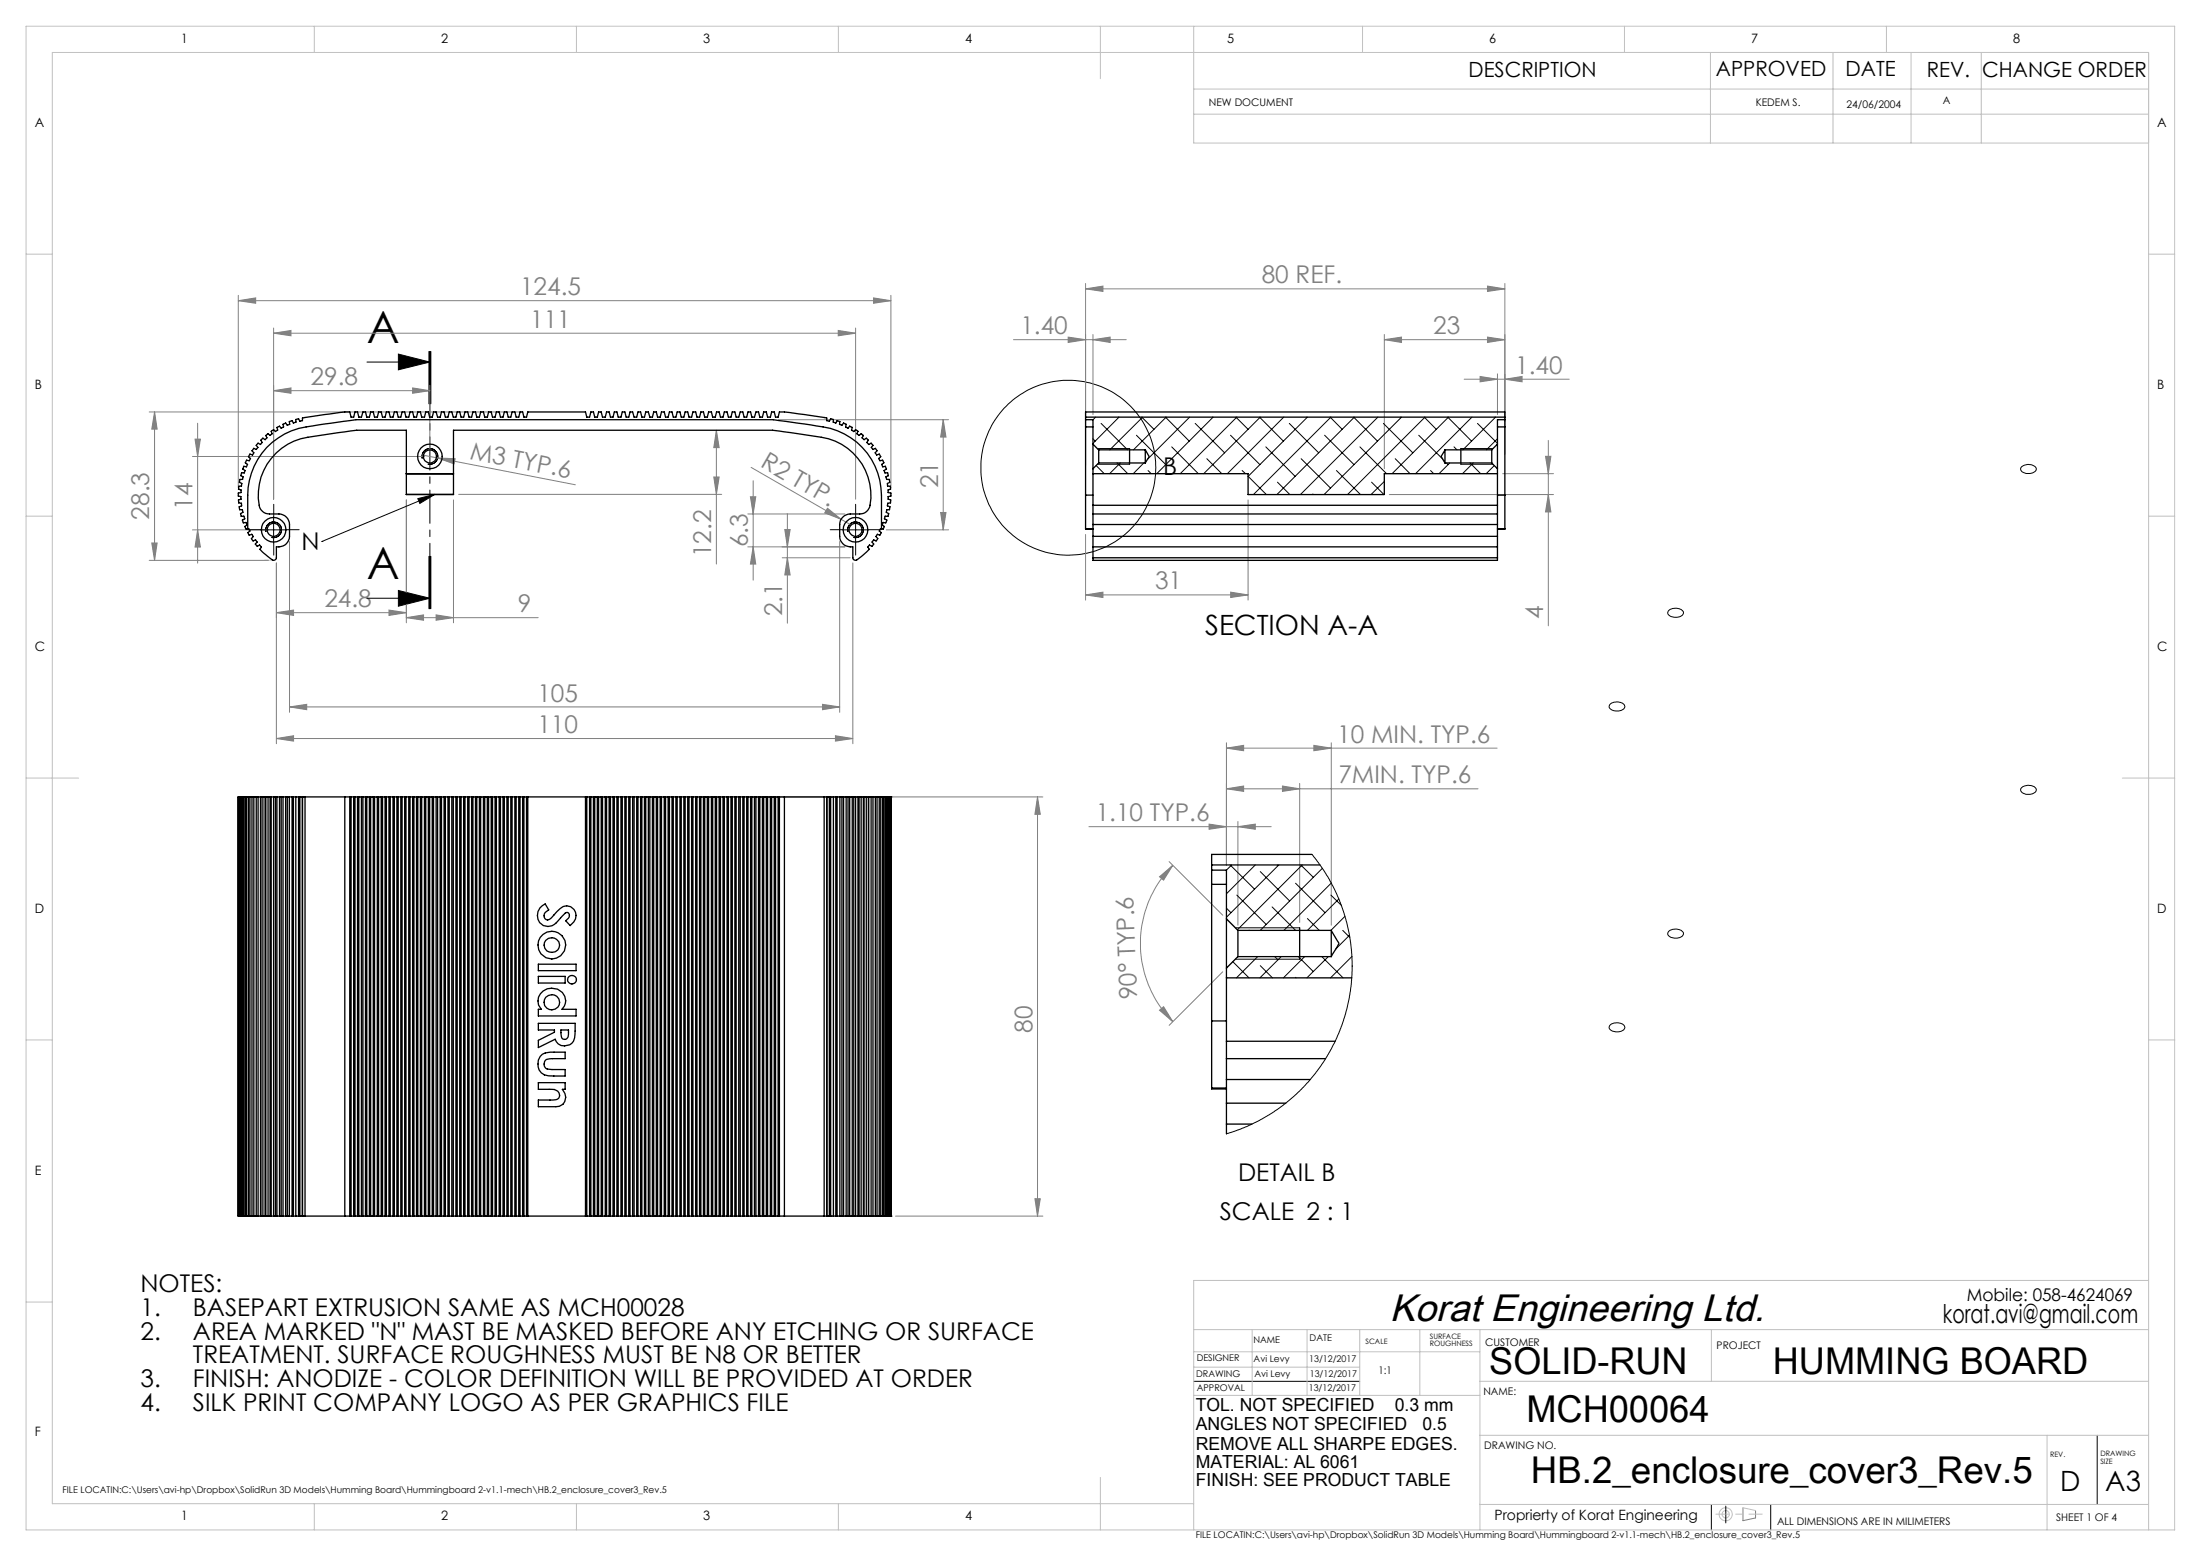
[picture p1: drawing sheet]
<svg xmlns="http://www.w3.org/2000/svg" width="420mm" height="297mm" viewBox="0 0 420 297" stroke-linecap="round" stroke-linejoin="round" font-family="sans-serif">
<g fill="none" stroke="#000" stroke-width=".19">
<path d="M70 69.1h12M76 67.6l6 1.5-6 1.5zM81.9 67.1v10M82 67.1v10M82.2 67.1v10M52.2 98.6v5M79.7 95.2l3.3-.8-2.9 1.7zM80.6 87.5a1.51 1.51 0 0 1 1.3-1.9 1.51 1.51 0 0 1 1.6 1.7 1.51 1.51 0 0 1-1.9 1.3M83 94.4l-21.6 9M163.3 98.6v5M209.4 88.6h6.1M209.4 85.6h6.1"/>
<path d="M278.8 88.6h6.1M278.8 85.6h6.1M385.7 89.1a1.99 1.99 0 0 1 2.8 .3 1.29 1.29 0 0 1-1.6 1l-.5-.1a.74 .74 0 0 1-.7-1.2zM49.7 101.1h5M50.8 101.5a1.5 1.5 0 0 1 1.3-1.9 1.5 1.5 0 0 1 1.6 1.7 1.5 1.5 0 0 1-1.9 1.3M61.4 103.4h.1M70 114.2h12M76 112.7l6 1.5-6 1.5zM81.9 106.2v10M82 106.2v10M82.2 106.2v10zM160.8 101.1h5"/>
<path d="M161.8 101.5a1.5 1.5 0 0 1 1.3-1.9 1.5 1.5 0 0 1 1.7 1.7 1.5 1.5 0 0 1-1.9 1.3M318.5 116.5a1.95 1.95 0 0 1 2.7 .3 1.44 1.44 0 0 1-2 1l-.6-.3a.59 .59 0 0 1-.1-1zM307.3 134.4a1.91 1.91 0 0 1 2.7 .3 1.08 1.08 0 0 1-1.3 1h-.7l-.6-.3a.59 .59 0 0 1-.1-1zM385.8 150.3a2.09 2.09 0 0 1 2.7 .2 1.02 1.02 0 0 1-1.3 1.1 1.22 1.22 0 0 1-1.6-1zM235.7 177.1h12.3M318.4 177.8a1.94 1.94 0 0 1 2.8 .3 1.44 1.44 0 0 1-2 .9l-.5-.1a.64 .64 0 0 1-.3-1.1zM235.7 183.1h12.3M307.3 195.6a1.91 1.91 0 0 1 2.7 .4 1.08 1.08 0 0 1-1.3 1l-1.3-.3a.59 .59 0 0 1-.1-1.1zM227.8 263.7h31.7M400.2 274v13.2M326.6 287.2v4.8M329.3 287.5v3.2"/>
<path d="M337.9 287.2v4.8"/>
<circle cx="203.9" cy="89.3" r="16.7"/>
</g>
<g fill="none" stroke="#808080" stroke-width=".19">
<path d="M45.5 57.4l3.3-.5v1zM45.5 56.4v36.7M45.5 57.4h124.5M166.7 56.9l3.3 .5-3.3 .5zM170 56.4v36.7M207.2 55.1l3.3-.5v1zM207.2 54.1v34.7M207.2 55.1h80M283.8 54.6l3.4 .5-3.4 .5zM287.2 54.1v32.7M28.5 78.6h71.2M29.5 78.6v28.4"/>
<path d="M29.5 78.6l.5 3.3h-1zM52.2 63.6l3.3-.5v1zM52.2 74.6l3.3-.6v1.1zM52.2 62.6v32.7M52.2 63.6h111.1M52.2 74.6h29.8M78.7 74l3.3 .6-3.3 .5zM82 73.6v12.5M159.9 63.1l3.4 .5-3.4 .5zM163.3 62.6v32.7M193.4 64.8h21.5M203.8 64.3l3.4 .5-3.4 .6z"/>
<path d="M208.6 64.8l3.2-.5v1.1zM208.6 63.8v15.3M264.2 64.8l3.2-.5v1.1zM264.2 63.8v25.7M264.2 64.8h23M279.4 72.4h20M282.4 71.9l3.4 .5-3.4 .5zM283.8 64.3l3.4 .5-3.4 .6zM285.8 71.4v7.7M287.2 72.4l3.2-.5v1zM36.7 87.1h44.3M37.2 83.8h1l-.5 3.3z"/>
<path d="M37.7 80.8v26.7M77.5 95.4v23.5M80.6 86.9l29.2 5.6M83.5 87.4l3.4 .2-.3 .9zM86.5 95.4v23.5M87.5 94.4h50.2M136.2 91h1l-.5 3.4zM136.7 82.1l.5 3.3h-1zM136.7 82.1v25.6M142.7 98.1h18.5M143.2 94.8h1l-.5 3.3zM143.3 89.2l17.2 9.9"/>
<path d="M143.7 91.8v18.9M148.6 80.1h32.4M150.2 98v21M157.9 97l2.6 2.1-3.1-1.2zM160.5 99.1l1.7 1M179.5 97.8h1l-.5 3.3zM180 80.1v21M180 80.1l.5 3.3h-1zM238.2 95.4v19.1M265.1 94.4h31.3M286.7 90.4h9.7M294.9 87.1h1l-.4 3.3z"/>
<path d="M295.5 94.4l.4 3.3h-1zM295.5 84.1v35.3M28.5 107h22.7M29 103.6h1l-.5 3.4zM36.7 101.1h14.5M37.7 101.1l.5 3.3h-1zM52.7 116.9l3.3-.5v1.1zM52.7 116.9h24.8M52.7 107.5v34.5M55.2 103.4v32.6M74.2 116.4l3.3 .5-3.3 .6zM77.5 117.9l3.3-.5v1z"/>
<path d="M77.5 117.9h25.2M83.2 117.4l3.3 .5-3.3 .5zM142.7 104.4h18.5M143.7 104.4l.5 3.3h-1zM149.3 106.5h12.9M149.8 101.1h1l-.6 3.3zM150.2 106.5l.6 3.2h-1zM160.2 103.4v32.6M162.7 107.5v34.5M169.1 101.1h11.9M207.2 113.6l3.3-.6v1zM207.2 102v12.5"/>
<path d="M207.2 113.6h31M234.8 113l3.4 .6-3.4 .4zM55.2 134.9l3.3-.5v1.1zM55.2 134.9h105M157 134.4l3.2 .5-3.2 .6zM52.7 141l3.3-.6v1.1zM52.7 141h110M142.7 152.1h56.3M159.4 140.4l3.3 .6-3.3 .5zM198 152.1l.5 3.3h-1zM198 152.1v80M207.8 157.8h34.8"/>
<path d="M230.7 157.3l3.3 .5-3.3 .5zM234 150.6l3.3-.6v1.1zM234 142.8l3.3-.5v1zM234 141.8v23.3M234 150.6h48M234 142.8h51.7M236.2 157.8l3.3-.5v1zM236.2 156.8v19.8M244.7 150l3.3 .6-3.3 .5zM248 149.5v26.6M250.7 142.3l3.3 .5-3.3 .5zM254 141.8v34.8"/>
<path d="M221.3 167.4l2.5-2.2-1.8 2.8zM223.1 164.5l10.2 10.2M223.8 165.2a21.1 21.1 0 0 0 0 29.8M221.3 192.8l.7-.6 1.8 2.8zM233.3 185.5l-10.2 10.2M170.9 232.1h28.1M197.5 228.8h1l-.5 3.3zM332.6 287.8v2.5l2.4-.6v-1.4"/>
</g>
<g fill="none" stroke="#c0c0c0" stroke-width=".19">
<path d="M5 5h410v287h-410zM60 5v5M110 5v5M160 5v5M210 5v10M227.8 5v22.3h182.2M227.8 17h182.2M260 5v5M310 5v5M326.4 10v17.3M349.8 10v17.3M360 5v5"/>
<path d="M364.7 10v17.3M378.1 10v17.3M227.8 21.8h182.2M5 48.5h5M410 48.5h5M5 98.5h5M410 98.5h5M5 148.5h10M405 148.5h10M5 198.5h5M410 198.5h5M5 248.5h5"/>
<path d="M227.8 253.8h182.2M227.8 258h54.6M238.9 253.8v12.5M249.4 253.8v12.5M259.5 253.8v12.5M270.9 253.8v12.5M282.4 253.8v38.2M326.6 253.8v9.9M410 244.4h-182.2v47.6M227.8 260.9h31.7M227.8 266.3h54.6M282.4 263.7h127.6"/>
<path d="M282.4 274h127.6M390.6 274v18M60 287v5M110 287v5M160 287v5M210 282v10M227.8 287h-217.8v-277h400v282M282.4 287.2h127.6M332.6 287.8l2.4 .5"/>
<circle cx="329.3" cy="289" r="1.24"/>
<circle cx="329.3" cy="289" r=".69"/>
</g>
<path d="M82 67.1v49.1" fill="none" stroke="#000" stroke-width=".19" stroke-dasharray="6.3 1.3 1.3 1.3" stroke-dashoffset="4"/>
<path d="M327.4 289h8.9" fill="none" stroke="#c0c0c0" stroke-width=".19" stroke-dasharray="15.2 1.3 1.3 1.3" stroke-dashoffset="12.7"/>
<path d="M52.3 106.9h-1.8M236.2 177.6l-2.2-2.2M236.2 182.6l-2.2 2.2" fill="none" stroke="#c0c0c0" stroke-width=".19" stroke-dasharray="15.2 1.3 1.3 1.3"/>
<path d="M52.2 98.6v-2.3M163.3 98.6v-2.3M49.7 101.1h-2.3M52.2 103.6v2.4M54.7 101.1h2.4M160.8 101.1h-2.4M163.3 103.6v2.4M165.8 101.1h2.3" fill="none" stroke="#000" stroke-width=".19" stroke-dasharray="15.2 1.3 1.3 1.3"/>
<path d="M215.5 85.6v3M278.8 85.6v3M248 177.1v6" fill="none" stroke="#000" stroke-width=".25"/>
<path d="M76 67.6l6 1.5-6 1.5zM76 112.7l6 1.5-6 1.5z" fill="#000"/>
<g fill="#808080">
<path d="M157.9 97l2.6 2.1-3.1-1.2z"/>
<path d="M83.5 87.4l3.4 .2-.3 .9z"/>
<path d="M221.3 167.4l2.5-2.2-1.8 2.8zM221.3 192.8l.7-.6 1.8 2.8z"/>
<path d="M283.8 64.3l3.4 .5-3.4 .6zM264.2 64.8l3.2-.5v1.1zM234.8 113l3.4 .6-3.4 .4zM207.2 113.6l3.3-.6v1z"/>
<path d="M166.7 56.9l3.3 .5-3.3 .5zM45.5 57.4l3.3-.5v1zM159.9 63.1l3.4 .5-3.4 .5zM52.2 63.6l3.3-.5v1zM159.4 140.4l3.3 .6-3.3 .5zM52.7 141l3.3-.6v1.1zM157 134.4l3.2 .5-3.2 .6zM55.2 134.9l3.3-.5v1.1zM78.7 74l3.3 .6-3.3 .5zM52.2 74.6l3.3-.6v1.1zM283.8 54.6l3.4 .5-3.4 .5zM207.2 55.1l3.3-.5v1z"/>
<path d="M230.7 157.3l3.3 .5-3.3 .5zM236.2 157.8l3.3-.5v1zM234 150.6l3.3-.6v1.1zM244.7 150l3.3 .6-3.3 .5zM234 142.8l3.3-.5v1zM250.7 142.3l3.3 .5-3.3 .5z"/>
<path d="M52.7 116.9l3.3-.5v1.1zM74.2 116.4l3.3 .5-3.3 .6z"/>
<path d="M77.5 117.9l3.3-.5v1zM83.2 117.4l3.3 .5-3.3 .5z"/>
<path d="M136.2 91h1l-.5 3.4zM136.7 82.1l.5 3.3h-1z"/>
<path d="M150.2 106.5l.6 3.2h-1zM149.8 101.1h1l-.6 3.3z"/>
<path d="M180 80.1l.5 3.3h-1zM179.5 97.8h1l-.5 3.3zM29.5 78.6l.5 3.3h-1zM29 103.6h1l-.5 3.4zM143.2 94.8h1l-.5 3.3zM143.7 104.4l.5 3.3h-1zM37.2 83.8h1l-.5 3.3zM37.7 101.1l.5 3.3h-1zM294.9 87.1h1l-.4 3.3zM295.5 94.4l.4 3.3h-1z"/>
<path d="M198 152.1l.5 3.3h-1zM197.5 228.8h1l-.5 3.3z"/>
<path d="M203.8 64.3l3.4 .5-3.4 .6zM208.6 64.8l3.2-.5v1.1zM282.4 71.9l3.4 .5-3.4 .5zM287.2 72.4l3.2-.5v1z"/>
</g>
<path d="M79.7 95.2l3.3-.8-2.9 1.7z" fill="#000"/>
<g fill="none" stroke="#000" stroke-width=".25">
<path d="M207.2 79.6h80M77.5 94.4v-12.3h-9.4l-7 1a13 13 0 0 0-8.4 3.4 10.9 10.9 0 0 0-3 10.6l.7 .8 .7 .2a7.1 7.1 0 0 1 2.9 .2 1.98 1.98 0 0 1 1.2 1.8v2.3a2.11 2.11 0 0 1-2.5 2v2.1a.5 .5 0 0 1-.7 .4l-2.4-2.1 .3-.4-.4-.4-.4 .3-.4-.4 .4-.4-.3-.5-.5 .3-.1-.2-.2-.3 .3-.4-.3-.4-.4 .2-.3-.5 .4-.4-.3-.4h-.1M77.5 90.4h9zM77.5 94.4h9M86.5 94.4v-12.3h60.9l7 1a13 13 0 0 1 8.4 3.4 10.7 10.7 0 0 1 3 10.6l-.7 .8-.7 .2a7.1 7.1 0 0 0-2.9 .2l-.4 .2a2.02 2.02 0 0 0-.9 1.6v2.3a2.11 2.11 0 0 0 2.5 2v2.1a.5 .5 0 0 0 .8 .4l2.4-2.1-.3-.4 .3-.4 .5 .3 .2-.3 .1-.1-.3-.4 .3-.5 .5 .3 .2-.3 .1-.2-.4-.4 .3-.4 .5 .2 .3-.5-.4-.4 .2-.4h.2M207.2 80.1v1.4M207.2 81.5v13M207.2 80.1h1.4v4.7M207.2 80.1v-1.5h80v1.5M207.2 94.5v6.5h1.4M207.2 81.5h1.4M207.2 94.5h1.4"/>
<path d="M208.6 90.4h29.6v4h25.9l.1-4h21.6M208.6 84.8l1.1 1.1M208.6 84.8v4.7M208.6 90.4v6M208.6 98.1v2M208.6 96.4v1.7M208.6 98.1h77.2M208.6 89.5v.9M208.6 96.4h77.2M209.7 85.9v2.5M209.7 88.4l-1.1 1.1M209.7 88.4h8.8"/>
<path d="M209.7 85.9h8.8M218.5 85.9l.8 1.2-.8 1.3M218.5 85.9v2.5M275.7 85.9l-.7 1.2 .7 1.3M275.7 85.9v2.5M275.7 88.4h9M275.7 85.9h9M284.7 88.4l1.1 1.1M284.7 85.9v2.5M285.8 84.8v4.7M285.8 90.4v6M285.8 98.1v2"/>
<path d="M285.8 96.4v1.7M285.8 89.5v.9M285.8 84.8l-1.1 1.1M285.8 81.5h1.4M285.8 94.5h1.4M287.2 80.1v1.4M287.2 81.5v13M287.2 80.1h-1.4v4.7M287.2 94.5v6.5h-1.4M47.3 100.9v-6.4a13.2 13.2 0 0 1 12.3-13.2l8.3-1.2h79.7l8.3 1.2a13.3 13.3 0 0 1 12.3 13.2v6.4M47.3 100.9l-.3 .1-.3-.5 .4-.3-.1-.5-.6 .1-.1-.4-.1-.1 .5-.3-.2-.5h-.5l-.1-.5 .5-.2-.2-.5h-.5l-.1-.6 .5-.1v-.5l-.6-.1v-.6l.5-.1v-.5l-.5-.1v-.6l.5-.1v-.5l-.5-.1v-.4l.1-.2h.5v-.5l-.4-.3 .1-.5h.5l.1-.5-.4-.2 .1-.5h.5l.2-.5-.5-.3 .2-.4v-.1l.5 .1 .2-.5-.4-.3 .3-.5 .5 .1 .2-.4-.4-.3 .3-.5 .5 .2 .2-.5-.3-.4 .3-.3 .5 .1 .3-.4-.3-.5 .3-.3 .5 .2 .3-.3-.2-.5 .4-.4 .4 .3 .3-.3-.2-.5 .3-.2 .2-.1 .3 .3 .4-.3-.1-.5 .1-.1 .3-.2 .4 .4 .4-.3-.2-.5 .5-.3 .4 .4 .4-.2-.1-.5 .5-.3 .3 .5 .5-.2-.1-.5 .2-.1 .3-.1 .3 .4 .5-.1-.1-.5 .5-.2 .3 .5 .5-.1 .1-.5 8-1.2h.9l.3 1h.5l.2-1h.5l.3 1h.5l.3-1h.4l.3 1h.5l.2-1h.5l.3 1h.5l.2-1h.5l.3 1h.5l.2-1h.5l.3 1h.5l.2-1h.5l.3 1h.5l.2-1h.5l.3 1h.5l.2-1h.5l.3 1h.5l.2-1h.5l.3 1h.5l.2-1h.5l.3 1h.5l.2-1h.5l.3 1h.5l.2-1h.5l.3 1h.5l.2-1h.5l.3 1h.5l.2-1h.5l.3 1h.5l.2-1h.6l.2 1h.5l.2-1h.5l.3 1h.5l.2-1h.6l.2 1h.5l.2-1h.5l.3 1h.5l.2-1h.6l.2 1h.5l.2-1h.5l.3 1h.5l.2-1h.5l.3 1h.5l.2-1h.5l.3 1h.5l.2-1h11l.3 1h.5l.2-1h.5l.3 1h.5l.2-1h.5l.3 1h.5l.2-1h.5l.3 1h.5l.2-1h.5l.3 1h.5l.2-1h.5l.3 1h.5l.2-1h.5l.3 1h.5l.2-1h.5l.3 1h.5l.2-1h.5l.3 1h.5l.2-1h.5l.3 1h.5l.2-1h.6l.2 1h.5l.2-1h.5l.3 1h.5l.2-1h.6l.2 1h.5l.2-1h.5l.3 1h.5l.2-1h.6l.2 1h.5l.2-1h.5l.3 1h.5l.2-1h.5l.3 1h.5l.2-1h.5l.3 1h.5l.2-1h.5l.3 1h.5l.2-1h.5l.3 1h.5l.3-1h.4l.3 1h.5l.2-1h.5l.3 1h.5l.3-1h.4l.3 1h.5l.2-1h.5l.3 1h.5l.2-1h.5l.3 1h.5l.2-1h1l8 1.2 .1 .5 .5 .1 .3-.5 .4 .2v.5l.5 .1 .2-.4 .6 .2-.1 .5 .5 .2 .3-.5 .4 .3v.5l.4 .2 .3-.4 .4 .2 .1 .1-.1 .5 .4 .3 .4-.4 .3 .2 .1 .1-.2 .5 .4 .3 .4-.3 .2 .1 .2 .2-.2 .5 .4 .3 .4-.3 .4 .4-.3 .5 .4 .3 .4-.2 .3 .3-.2 .5 .3 .4 .4-.2 .2 .2 .2 .2-.4 .4 .3 .5 .5-.2 .3 .5-.4 .3 .2 .4 .5-.1 .1 .2 .2 .3-.5 .3 .3 .5h.5l.2 .4-.5 .3 .2 .5h.5l.1 .5-.4 .2 .1 .5 .5 .1 .1 .5-.5 .2 .1 .5h.5v.6l-.4 .1v.5l.5 .1v.6l-.5 .1v.5l.5 .1-.1 .6-.5 .1-.1 .5 .5 .1v.5l-.6 .1-.1 .5 .5 .2-.1 .5h-.6l-.1 .5 .4 .3v.1l-.2 .4-.5-.1-.2 .5 .5 .3-.3 .5-.3-.1M207.2 100.9h1.4"/>
<path d="M208.6 102.4v2M208.6 106.5v.5h77.2v-.5M208.6 104.4h77.2M208.6 100.1v2.3M208.6 104.4v2.1M208.6 102.4h77.2M208.6 100.1h77.2M208.6 106.5h77.2M285.8 102.4v2M285.8 100.1v2.3M285.8 104.4v2.1M285.8 100.9h1.4"/>
<path d="M45.5 152.1h.1M45.5 152.1v80M45.6 152.1h.1M45.6 152.1v80M45.7 152.1h.1M45.7 152.1v80M45.8 152.1h.2M45.8 152.1v80M46 152.1h.1M46 152.1v80M46.1 152.1h.2M46.1 152.1v80"/>
<path d="M46.3 152.1h.2M46.3 152.1v80M46.5 152.1h.3M46.5 152.1v80M46.8 152.1h.3M46.8 152.1v80M47.1 152.1h.3M47.1 152.1v80M47.4 152.1h.3M47.4 152.1v80M47.7 152.1h.4M47.7 152.1v80"/>
<path d="M48.1 152.1h.3M48.1 152.1v80M48.4 152.1h.5M48.4 152.1v80M48.9 152.1h.3M48.9 152.1v80M49.2 152.1h.6M49.2 152.1v80M49.7 152.1v80M49.8 152.1h.4M49.8 152.1v80M50.2 152.1h.5"/>
<path d="M50.2 152.1v80M50.6 152.1v80M50.7 152.1h.5M50.7 152.1v80M51.2 152.1h.6M51.2 152.1v80M51.5 152.1v80M51.8 152.1h.4M51.8 152.1v80M52.2 152.1h.6M52.2 152.1v80M52.6 152.1v80"/>
<path d="M52.8 152.1h.5M52.8 152.1v80M53.3 152.1h.7M53.3 152.1v80M53.7 152.1v80M54 152.1h.5M54 152.1v80M54.5 152.1h.7M54.5 152.1v80M54.8 152.1v80M55.2 152.1h.5M55.2 152.1v80"/>
<path d="M55.7 152.1h.7M55.7 152.1v80M56 152.1v80M56.4 152.1h.6M56.4 152.1v80M57 152.1h.7M57 152.1v80M57.2 152.1v80M57.7 152.1h.5M57.7 152.1h.1M57.7 152.1v80M58.2 152.1h7.6"/>
<path d="M58.2 152.1v80M65.8 152.1h83.9M65.8 152.1v80M66.7 152.1v80M67 152.1v80M67.5 152.1v80M67.7 152.1v80M68.2 152.1v80M68.5 152.1v80M69 152.1v80M69.3 152.1v80M69.7 152.1v80"/>
<path d="M70 152.1v80M70.5 152.1v80M70.7 152.1v80M71.2 152.1v80M71.5 152.1v80M72 152.1v80M72.2 152.1v80M72.7 152.1v80M73 152.1v80M73.5 152.1v80M73.7 152.1v80M74.2 152.1v80"/>
<path d="M74.5 152.1v80M75 152.1v80M75.2 152.1v80M75.7 152.1v80M76 152.1v80M76.5 152.1v80M76.7 152.1v80M77.2 152.1v80M77.5 152.1v80M78 152.1v80M78.2 152.1v80M78.7 152.1v80"/>
<path d="M79 152.1v80M79.5 152.1v80M79.7 152.1v80M80.2 152.1v80M80.5 152.1v80M81 152.1v80M81.2 152.1v80M81.7 152.1v80M82 152.1v80M82.5 152.1v80M82.7 152.1v80M83.2 152.1v80"/>
<path d="M83.5 152.1v80M84 152.1v80M84.2 152.1v80M84.7 152.1v80M85 152.1v80M85.5 152.1v80M85.7 152.1v80M86.2 152.1v80M86.5 152.1v80M87 152.1v80M87.2 152.1v80M87.7 152.1v80"/>
<path d="M88 152.1v80M88.5 152.1v80M88.7 152.1v80M89.3 152.1v80M89.5 152.1v80M90 152.1v80M90.2 152.1v80M90.7 152.1v80M91 152.1v80M91.5 152.1v80M91.7 152.1v80M92.3 152.1v80"/>
<path d="M92.5 152.1v80M93 152.1v80M93.2 152.1v80M93.7 152.1v80M94 152.1v80M94.5 152.1v80M94.7 152.1v80M95.2 152.1v80M95.5 152.1v80M96 152.1v80M96.2 152.1v80M96.7 152.1v80"/>
<path d="M97 152.1v80M97.5 152.1v80M97.7 152.1v80M98.2 152.1v80M98.5 152.1v80M99 152.1v80M99.2 152.1v80M99.7 152.1v80M100 152.1v80M100.5 152.1v80M100.7 152.1v80M111.7 152.1v80"/>
<path d="M112 152.1v80M112.5 152.1v80M112.7 152.1v80M113.2 152.1v80M113.5 152.1v80M114 152.1v80M114.2 152.1v80M114.7 152.1v80M115 152.1v80M115.5 152.1v80M115.7 152.1v80M116.2 152.1v80"/>
<path d="M116.5 152.1v80M117 152.1v80M117.2 152.1v80M117.7 152.1v80M118 152.1v80M118.5 152.1v80M118.7 152.1v80M119.2 152.1v80M119.5 152.1v80M120 152.1v80M120.2 152.1v80M120.7 152.1v80"/>
<path d="M121 152.1v80M121.5 152.1v80M121.7 152.1v80M122.2 152.1v80M122.5 152.1v80M123 152.1v80M123.2 152.1v80M123.7 152.1v80M124 152.1v80M124.5 152.1v80M124.7 152.1v80M125.2 152.1v80"/>
<path d="M125.5 152.1v80M126 152.1v80M126.2 152.1v80M126.8 152.1v80M127 152.1v80M127.5 152.1v80M127.7 152.1v80M128.2 152.1v80M128.5 152.1v80M129 152.1v80M129.2 152.1v80M129.8 152.1v80"/>
<path d="M130 152.1v80M130.5 152.1v80M130.7 152.1v80M131.2 152.1v80M131.5 152.1v80M132 152.1v80M132.2 152.1v80M132.8 152.1v80M133 152.1v80M133.5 152.1v80M133.7 152.1v80M134.2 152.1v80"/>
<path d="M134.5 152.1v80M135 152.1v80M135.2 152.1v80M135.7 152.1v80M136 152.1v80M136.5 152.1v80M136.7 152.1v80M137.2 152.1v80M137.5 152.1v80M138 152.1v80M138.2 152.1v80M138.7 152.1v80"/>
<path d="M139 152.1v80M139.5 152.1v80M139.7 152.1v80M140.2 152.1v80M140.5 152.1v80M141 152.1v80M141.3 152.1v80M141.7 152.1v80M142 152.1v80M142.5 152.1v80M142.7 152.1v80M143.2 152.1v80"/>
<path d="M143.5 152.1v80M144 152.1v80M144.3 152.1v80M144.7 152.1v80M145 152.1v80M145.5 152.1v80M145.7 152.1v80M146.2 152.1v80M146.5 152.1v80M147 152.1v80M147.2 152.1v80M147.7 152.1v80"/>
<path d="M148 152.1v80M148.5 152.1v80M148.7 152.1v80M149.7 152.1h7.6M149.7 152.1v80M157.3 152.1h.5M157.3 152.1v80M157.8 152.1h.1M157.8 152.1v80M157.8 152.1h.7M158.3 152.1v80M158.5 152.1h.5"/>
<path d="M158.5 152.1v80M159 152.1h.7M159 152.1v80M159.5 152.1v80M159.7 152.1h.6M159.7 152.1v80M160.3 152.1h.7M160.3 152.1v80M160.7 152.1v80M161 152.1h.5M161 152.1v80M161.5 152.1h.6"/>
<path d="M161.5 152.1v80M161.8 152.1v80M162.1 152.1h.5M162.1 152.1v80M162.6 152.1h.7M162.6 152.1v80M162.9 152.1v80M163.3 152.1h.4M163.3 152.1v80M163.7 152.1h.6M163.7 152.1v80M163.9 152.1v80"/>
<path d="M164.3 152.1h.4M164.3 152.1v80M164.7 152.1h.6M164.7 152.1v80M164.9 152.1v80M165.3 152.1h.4M165.3 152.1v80M165.7 152.1h.5M165.7 152.1v80M165.8 152.1v80M166.2 152.1h.4M166.2 152.1v80"/>
<path d="M166.6 152.1h.4M166.6 152.1v80M167 152.1h.4M167 152.1v80M167.4 152.1h.4M167.4 152.1v80M167.8 152.1h.3M167.8 152.1v80M168.1 152.1h.3M168.1 152.1v80M168.4 152.1h.3M168.4 152.1v80"/>
<path d="M168.7 152.1h.2M168.7 152.1v80M168.9 152.1h.3M168.9 152.1v80M169.2 152.1h.2M169.2 152.1v80M169.4 152.1h.1M169.4 152.1v80M169.5 152.1v80M169.5 152.1h.2M169.7 152.1h.1M169.7 152.1v80"/>
<path d="M169.8 152.1h.2M169.8 152.1v80M169.9 152.1v80zM170 152.1h.1M170 152.1v80M103 173.3l1-.8 .7 1.2-.7 .5a.8 .8 0 0 0 0 1.2 .8 .8 0 0 0 1.2-.2l.5-.5a3.9 3.9 0 0 1 2.4-1.8 1.88 1.88 0 0 1 1.7 1.1 1.88 1.88 0 0 1-.3 2l-.7 .7-.9-.9 .6-.5a.58 .58 0 0 0 .2-.8 .58 .58 0 0 0-.8-.2l-1.4 1.5a2.14 2.14 0 0 1-3.1 .7 2.14 2.14 0 0 1-.4-3.2zM231.2 166.1v2.7M231.2 168.8v26.1M231.2 166.1h2.8v9.3M231.2 165.1h20.7M231.2 168.8h2.8M234 175.4l2.2 2.2"/>
<path d="M234 175.4v9.4M236.2 177.6v5M236.2 177.6h17.8M250.3 163.1h-19.1v3M254 177.6l1.5 2.5-1.5 2.5M254 177.6v5M102.7 195.3h7a8.6 8.6 0 0 1-.3 3.5 1.98 1.98 0 0 1-3.5-.4l-3.2 1.6v-1.4l3.1-1.6v-.4h-3.1zM102.7 186.4h5.1v1.2h-5.1zM102.7 184h7.2v1.3h-7.2zM103.1 189.7a2.59 2.59 0 0 1 3.3-.9 2.59 2.59 0 0 1 1.3 3.2l-.5 .6h2.7v1.3h-7.2v-1.3h.6a2.3 2.3 0 0 1-.2-2.9zM107 196.6h1.5v.4a.94 .94 0 0 1-.9 1.4l-.2-.1-.3-.4zM231.2 194.9v13h2.8"/>
<path d="M231.2 194.9h2.8M234 186.7v12.1M234 198.8v3.3M234 186.7h24M234 184.8v1.9M234 198.8h20.8M236.2 182.6l-2.2 2.2M236.2 182.6h17.8M102.7 206.7h5.1v1.2h-.5a1.87 1.87 0 0 1 .6 2.1 1.87 1.87 0 0 1-1.8 1.2h-3.4v-1.2a9 9 0 0 0 3.7-.2 .93 .93 0 0 0 0-1.5l-.6-.3-3.1-.1zM103.1 201.6a2.83 2.83 0 0 1 2.6-.8h2.1v1.3h-2.4a1.29 1.29 0 0 0-1.5 .5 1.02 1.02 0 0 0 .1 1.1 1.02 1.02 0 0 0 1 .4h2.8v1.3h-2.1a2.45 2.45 0 0 1-3-1.7v-1.4zM231.2 207.7h2.8M234 210.6v4"/>
<path d="M234 202.1v4M234 202.1h18.9M234 206.1v4.5M234 214.6v1.8M234 210.6h11.4M234 214.6h4.9M234 206.1h16M45.5 232.1h.1M45.6 232.1h.1M45.7 232.1h.1M45.8 232.1h.2M46 232.1h.1"/>
<path d="M46.1 232.1h.2M46.3 232.1h.2M46.5 232.1h.3M46.8 232.1h.3M47.1 232.1h.3M47.4 232.1h.3M47.7 232.1h.4M48.1 232.1h.3M48.4 232.1h.5M48.9 232.1h.3M49.2 232.1h.6M49.8 232.1h.4"/>
<path d="M50.2 232.1h.5M50.7 232.1h.5M51.2 232.1h.6M51.8 232.1h.4M52.2 232.1h.6M52.8 232.1h.5M53.3 232.1h.7M54 232.1h.5M54.5 232.1h.7M55.2 232.1h.5M55.7 232.1h.7M56.4 232.1h.6"/>
<path d="M57 232.1h.7M57.7 232.1h.5M57.7 232.1h.1M58.2 232.1h7.6M65.8 232.1h83.9M149.7 232.1h7.6M157.3 232.1h.5M157.8 232.1h.1M157.8 232.1h.7M158.5 232.1h.5M159 232.1h.7M159.7 232.1h.6"/>
<path d="M160.3 232.1h.7M161 232.1h.5M161.5 232.1h.6M162.1 232.1h.5M162.6 232.1h.7M163.3 232.1h.4M163.7 232.1h.6M164.3 232.1h.4M164.7 232.1h.6M165.3 232.1h.4M165.7 232.1h.5M166.2 232.1h.4"/>
<path d="M166.6 232.1h.4M167 232.1h.4M167.4 232.1h.4M167.8 232.1h.3M168.1 232.1h.3M168.4 232.1h.3M168.7 232.1h.2M168.9 232.1h.3M169.2 232.1h.2M169.4 232.1h.1M169.5 232.1h.2M169.7 232.1h.1"/>
<path d="M169.8 232.1h.2M170 232.1h.1"/>
<circle cx="82" cy="87.1" r="2.36"/>
<circle cx="82" cy="87.1" r="1.24"/>
<circle cx="52.2" cy="101.1" r="1.26"/>
<circle cx="52.2" cy="101.1" r="2.35"/>
<circle cx="163.2" cy="101.1" r="2.35"/>
<circle cx="163.3" cy="101.1" r="1.24"/>
<circle cx="105.3" cy="180.4" r="1.44"/>
<circle cx="105.3" cy="191.3" r="1.47"/>
<circle cx="105.3" cy="180.4" r="2.65"/>
<circle cx="109.1" cy="187" r=".83"/>
</g>
<g fill="none" stroke="#000" stroke-width=".19">
<path d="M209.1 79.6l-.5 .5M213.4 79.6l.1 .1M213.5 79.6l-4.9 5M217.9 79.6l2.3 2.3M218.1 79.6l-6.3 6.3M222.4 79.6l4.5 4.6M222.5 79.6l-6.2 6.3M227 79.6l-8 8.1M231.4 79.6v.1M231.5 79.6l-10.8 10.8M235.8 79.6l2.4 2.3M236 79.6l-10.8 10.8"/>
<path d="M240.3 79.6l4.6 4.6M240.5 79.6l-10.8 10.8M245 79.6l-10.8 10.8M249.3 79.6l.1 .1M249.5 79.6l-11.3 11.3 3.5 3.5M253.8 79.6l2.3 2.3M254 79.6l-14.8 14.8M258.3 79.6l4.6 4.6M258.4 79.6l-14.7 14.8M262.9 79.6l-14.8 14.8M267.3 79.6l.1 .1M267.4 79.6l-14.7 14.8"/>
<path d="M271.8 79.6l2.3 2.3M271.9 79.6l-14.8 14.8M276.3 79.6l4.5 4.6M276.4 79.6l-10.8 10.8M280.9 79.6l-10.8 10.8M285.3 79.6v.1M285.4 79.6l-6.2 6.3M208.6 83.7l.4 .5M209.2 88.9l1.5 1.5M210.1 80.8l5.1 5.1M213.2 88.4l2 2M213.8 88.4l-2.1 2"/>
<path d="M216.9 83.1l5.6 5.6M218.3 88.4l-2 2M219.1 89.8l.6 .6M223.6 85.3l5.1 5.1M228.1 80.8l5.6 5.6M230.3 87.6l2.9 2.8M234.8 83.1l5.6 5.6M237 89.8l.7 .6M241.5 85.3l5.7 5.6M243.8 92l2.3 2.4M246 80.8l5.6 5.6M248.3 87.6l5.6 5.6"/>
<path d="M250.5 94.3l.1 .1M252.8 83.1l5.6 5.6M255 89.8l4.6 4.6M259.5 85.3l5.1 5.1M261.7 92l2.4 2.4M264 80.8l5.6 5.6M264.2 91.9l-2.6 2.5M266.2 87.6l2.9 2.8M270.7 83.1l4.6 4.6M273 89.8l.6 .6M276 88.4l.3 .3M276.6 88.4l-2 2"/>
<path d="M277.5 85.3l.5 .6M280.5 88.4l2 2M281.1 88.4l-2 2M281.9 80.8l3.9 3.8M285.2 88.9l-1.6 1.5M285.8 83.7l-2.2 2.2M231.2 166v.1M234 173.4l.9 .8M234.7 165.1l4.7 4.6M235 165.1l-1 1M236 170.8l5.6 5.7M238.3 177.6h.1"/>
<path d="M239.5 165.1l-5.5 5.5M240.5 166.4l5.6 5.6M242.7 173.1l4.5 4.5M243.7 165.1l.2 .1M244 165.1l-10 10M247.2 168.6l5.6 5.6M248.2 165.1l2.4 2.4M248.5 165.1l-12.4 12.4M249.5 175.3l2.2 2.3M250.3 163.1l2.3 3.1 1 1.6 1.4 2.7 1.5 3.8 1 4.1 .5 4.2v3.6l-.5 4.2-.7 3.2-1.4 3.7-1.7 3.5-2.6 4-2.4 2.7-3.4 3.1-3.1 2.2-4.3 2.2-3.9 1.4M252.3 165.7l-11.8 11.9M254 170.8l2 2"/>
<path d="M254 168.6l-9 9M255.5 171.6l-6 6M256.2 177.6l1.4 1.3M256.6 174.9l-2.6 2.7M257.5 178.5l-2.7 2.7M235.2 183.5l3.1 3.2M240 182.6l-4.1 4.1M240.5 184.3l2.3 2.4M243.2 182.6l.7 .6M244.5 182.6l-4.1 4.1M247.2 186.5l.1 .2M247.8 182.6l2.8 2.9"/>
<path d="M249 182.6l-4.1 4.1M252.2 182.6l4.1 4.1M253.5 182.6l-4.1 4.1M255 180.9h.1M258 182.6l-4.1 4.1"/>
</g>
<g font-size="8.5">
<text x="70" y="65.4">A</text>
<text x="70" y="110.5">A</text>
</g>
<text font-size="7.3" x="265.2" y="252.2">Korat Engineering Ltd.</text>
<g font-size="7.1">
<text x="284.2" y="262.2">SOLID-RUN</text>
<text x="338.3" y="262.2">HUMMING BOARD</text>
<text x="291.3" y="271.5">MCH00064</text>
<text x="292.1" y="283">HB.2_enclosure_cover3_Rev.5</text>
</g>
<g font-size="5.3">
<text x="230" y="121.2">SECTION A-A</text>
<text x="393.2" y="284.6">D</text>
<text x="401.7" y="284.7">A3</text>
</g>
<text font-size="4.9" x="370.8" y="252.6">korat.avi@gmail.com</text>
<g font-size="4.7" fill="#808080">
<text x="99.2" y="56.4">124.5</text>
<text x="240.8" y="54.1">80 REF.</text>
<text x="101.2" y="62.6">111</text>
<text x="194.7" y="63.8">1.40</text>
<text x="273.5" y="63.8">23</text>
<text x="289.1" y="71.3">1.40</text>
<text x="59.3" y="73.5">29.8</text>
<text x="89.5" y="87.6" transform="rotate(11 89.5 87.6)">M3 TYP.6</text>
<text x="145" y="89" transform="rotate(30 145 89)">R2 TYP.</text>
<text x="179" y="93.2" transform="rotate(-90 179 93.2)">21</text>
<text x="28.5" y="99.2" transform="rotate(-90 28.5 99.2)">28.3</text>
<text x="36.7" y="97.3" transform="rotate(-90 36.7 97.3)">14</text>
<text x="135.7" y="106.4" transform="rotate(-90 135.7 106.4)">12.2</text>
<text x="142.7" y="104.4" transform="rotate(-90 142.7 104.4)">6.3</text>
<text x="220.4" y="112.5">31</text>
<text x="61.9" y="115.9">24.8</text>
<text x="98.8" y="116.8">9</text>
<text x="149.3" y="117.6" transform="rotate(-90 149.3 117.6)">2.1</text>
<text x="294.4" y="118.1" transform="rotate(-90 294.4 118.1)">4</text>
<text x="102.5" y="133.9">105</text>
<text x="102.5" y="139.9">110</text>
<text x="255.2" y="141.8">10 MIN. TYP.6</text>
<text x="255.4" y="149.5">7MIN. TYP.6</text>
<text x="209.1" y="156.8">1.10 TYP.6</text>
<text x="217" y="190.8" transform="rotate(-92 217 190.8)">90° TYP.6</text>
<text x="197" y="197.1" transform="rotate(-90 197 197.1)">80</text>
</g>
<g font-size="4.7">
<text x="221.9" y="90.7">B</text>
<text x="57.5" y="105.1">N</text>
<text x="236.3" y="225.4">DETAIL B</text>
<text x="232.7" y="232.8">SCALE 2 : 1</text>
<text x="26.8" y="246.7">NOTES:</text>
<text x="26.8" y="251.2">1.</text>
<text x="36.8" y="251.2">BASEPART EXTRUSION SAME AS MCH00028</text>
<text x="26.8" y="255.7">2.</text>
<text x="36.8" y="255.7">AREA MARKED &quot;N&quot; MAST BE MASKED BEFORE ANY ETCHING OR SURFACE</text>
<text x="36.8" y="260.2">TREATMENT. SURFACE ROUGHNESS MUST BE N8 OR BETTER</text>
<text x="26.8" y="264.8">3.</text>
<text x="26.8" y="269.3">4.</text>
<text x="36.8" y="264.8">FINISH: ANODIZE - COLOR DEFINITION WILL BE PROVIDED AT ORDER</text>
<text x="36.8" y="269.3">SILK PRINT COMPANY LOGO AS PER GRAPHICS FILE</text>
</g>
<g font-size="4">
<text x="280.2" y="14.8">DESCRIPTION</text>
<text x="327.4" y="14.6">APPROVED</text>
<text x="352.2" y="14.6">DATE</text>
<text x="367.7" y="14.6">REV.</text>
<text x="378.3" y="14.8">CHANGE ORDER</text>
</g>
<g font-size="3.4">
<text x="228.2" y="269.3">TOL. NOT SPECIFIED</text>
<text x="266.2" y="269.3">0.3 mm</text>
<text x="228.2" y="273">ANGLES NOT SPECIFIED</text>
<text x="271.5" y="273">0.5</text>
<text x="228.2" y="276.7">REMOVE ALL SHARPE EDGES.</text>
<text x="228.2" y="280.2">MATERIAL: AL 6061</text>
<text x="228.2" y="283.7">FINISH: SEE PRODUCT TABLE</text>
</g>
<text font-size="3.3" x="375.3" y="248.3">Mobile: 058-4624069</text>
<text font-size="2.7" x="285.2" y="290.2">Proprierty of Korat Engineering</text>
<g font-size="2.5">
<text x="34.6" y="8.2">1</text>
<text x="84.2" y="8.2">2</text>
<text x="134.2" y="8.2">3</text>
<text x="184.2" y="8.2">4</text>
<text x="234.2" y="8.2">5</text>
<text x="284.2" y="8.2">6</text>
<text x="334.2" y="8.2">7</text>
<text x="384.2" y="8.2">8</text>
<text x="6.7" y="24.2">A</text>
<text x="411.7" y="24.2">A</text>
<text x="6.7" y="74.2">B</text>
<text x="411.7" y="74.2">B</text>
<text x="6.7" y="124.2">C</text>
<text x="411.7" y="124.2">C</text>
<text x="6.7" y="174.2">D</text>
<text x="411.7" y="174.2">D</text>
<text x="6.7" y="224.2">E</text>
<text x="6.7" y="274.2">F</text>
<text x="34.6" y="290.2">1</text>
<text x="84.2" y="290.2">2</text>
<text x="134.2" y="290.2">3</text>
<text x="184.2" y="290.2">4</text>
</g>
<g font-size="2">
<text x="230.7" y="20.3">NEW DOCUMENT</text>
<text x="335" y="20.2">KEDEM S.</text>
<text x="352.3" y="20.6">24/06/2004</text>
<text x="370.7" y="19.9">A</text>
<text x="283.4" y="256.9">CUSTOMER</text>
<text x="327.6" y="257.5">PROJECT</text>
<text x="263.1" y="262.3">1:1</text>
<text x="283.1" y="266.3">NAME:</text>
<text x="283.2" y="276.6">DRAWING NO.</text>
<text x="339.1" y="291">ALL DIMENSIONS ARE IN MILIMETERS</text>
<text x="392.4" y="290.3">SHEET 1 OF 4</text>
</g>
<g font-size="1.8">
<text x="239.2" y="256.3">NAME</text>
<text x="249.9" y="256.1">DATE</text>
<text x="228.3" y="262.8">DRAWING</text>
<text x="228.4" y="259.9">DESIGNER</text>
<text x="239.2" y="260">Avi Levy</text>
<text x="239.4" y="262.8">Avi Levy</text>
<text x="249.8" y="260.1">13/12/2017</text>
<text x="249.9" y="262.8">13/12/2017</text>
<text x="228.4" y="265.5">APPROVAL</text>
<text x="249.7" y="265.5">13/12/2017</text>
<text x="11.9" y="285.1">FILE LOCATIN:C:\Users\avi-hp\Dropbox\SolidRun 3D Models\Humming Board\Hummingboard 2-v1.1-mech\HB.2_enclosure_cover3_Rev.5</text>
<text x="228.2" y="293.5">FILE LOCATIN:C:\Users\avi-hp\Dropbox\SolidRun 3D Models\Humming Board\Hummingboard 2-v1.1-mech\HB.2_enclosure_cover3_Rev.5</text>
</g>
<g font-size="1.4">
<text x="260.6" y="256.5">SCALE</text>
<text x="272.8" y="255.5">SURFACE</text>
<text x="272.8" y="256.9">ROUGHNESS</text>
<text x="391.2" y="278.1">REV.</text>
<text x="400.8" y="278">DRAWING</text>
<text x="400.8" y="279.4">SIZE</text>
</g>
</svg>
